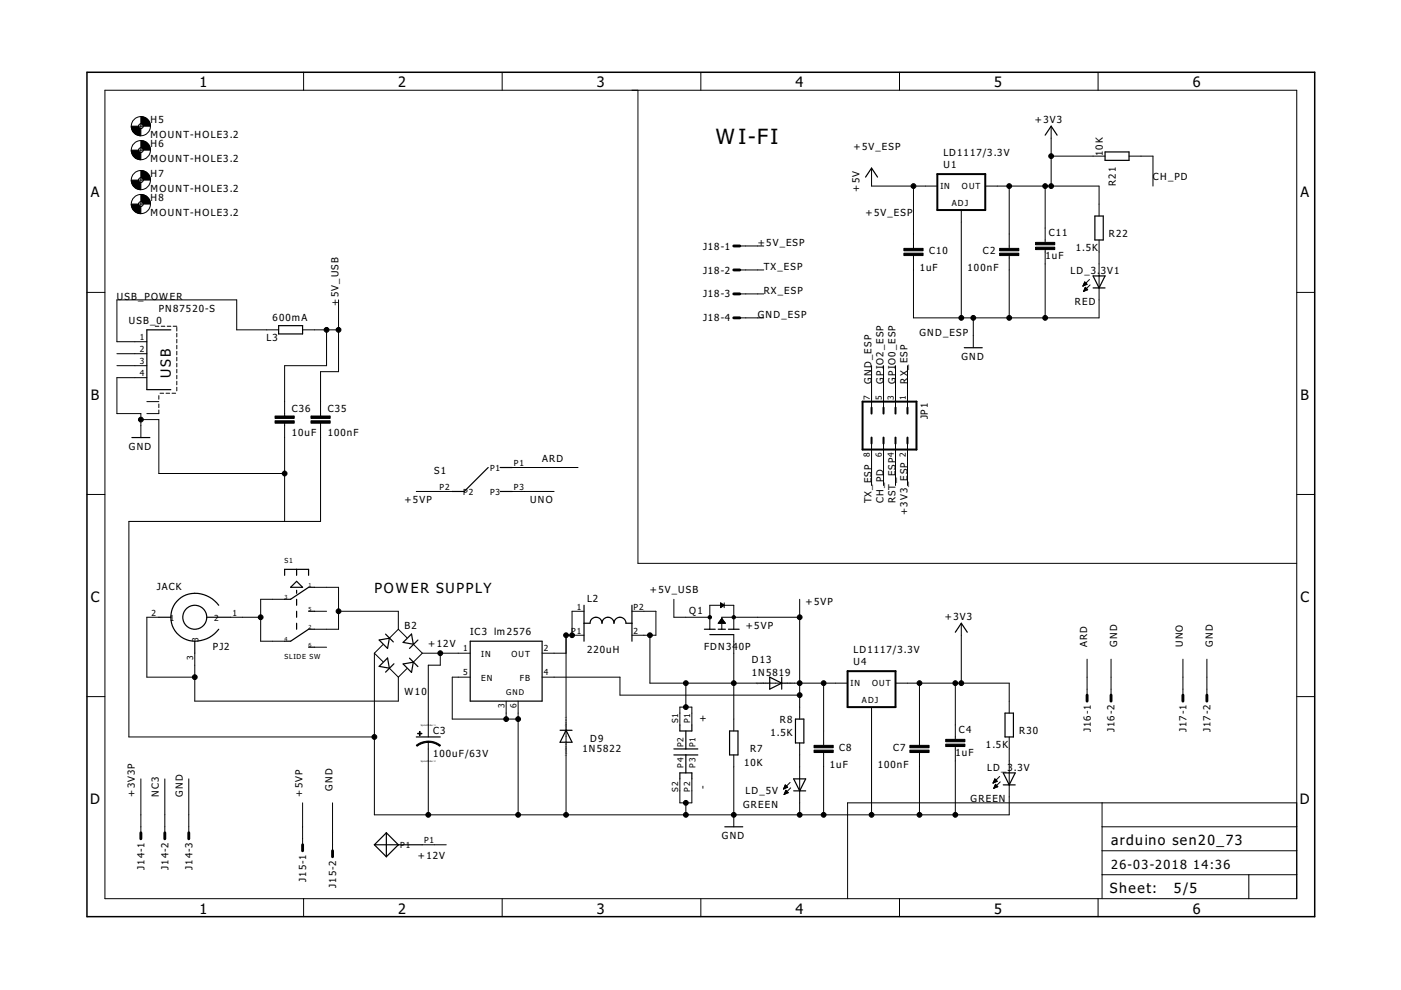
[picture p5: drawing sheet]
<svg xmlns="http://www.w3.org/2000/svg" width="297mm" height="210mm" viewBox="0 0 297 210" stroke-linecap="round" stroke-linejoin="round" font-family="sans-serif">
<g fill="none" stroke="#000" stroke-width=".21">
<path d="M22.2 19.1h252.7v171.4h-252.7zM64.4 15.3v3.8M106.5 15.3v3.8M135.3 19.1v100.3h139.6M148.6 15.3v3.8M190.7 15.3v3.8M232.8 15.3v3.8M29.4 26.8h1M29.4 31.8h1M29.4 38.2h1M29.9 26.2v1.1M29.9 31.3v1"/>
<path d="M29.9 37.7v1M184.8 35.6v3.9h13.9M193.7 39.5v13.2M208.9 39.5h24.1v6.3M214 39.5v13.2M221.6 39.5v11.9M222.9 26.8v12.7M222.9 33.1h11.4M239.4 33.1h5.1v6.4M29.4 43.3h1M29.9 42.8v1M156.8 52.2h5.1"/>
<path d="M156.8 57.2h5.1M203.8 44.5v22.9M214 54.2v13.2M221.6 52.9v14.5M229.9 60h.3M229.9 59.9h.2M231 59.3l-1.4 1.4M233 50.9v16.5h-39.3v-13.2M18.4 62h3.8M24.8 75h6.3M24.8 77.5h6.3M32.9 69.2h.8"/>
<path d="M34.2 69.2h.7M35.5 69.2h.7M36.7 69.2h.8M37.5 69.4v.8M37.5 70.7v.7M37.5 71.9v.8M37.5 73.2v.8M37.5 74.5v.7M37.5 75.8v.7M37.5 77v.8M37.5 78.3v.8M37.5 79.6v.7"/>
<path d="M59.1 69.9h-8.9v-6.3h-25.4v8.9h6.3M64.2 69.9h7.6M69.2 69.9v7.6h-8.9v10.7M71.8 63.6v15.2h-3.8v9.4M156.8 62.3h5.1M156.8 67.4h5.1M184.8 77.5v8.9M187.3 77.5v8.9M189.9 77.5v8.9M192.4 77.5v8.9M206.4 67.4v6.3M229.6 60.6h.1"/>
<path d="M229.7 60.5h.3M229.7 60.3h.6M229.8 60.2h.6M229.8 61.7h.2M229.8 60.1h.5M229.8 61.6h.5M229.9 61.4h.7M229.9 61.3h.6M230 61.2h.4M230 61.1h.3M230.1 61h.1M230.1 60.9l.5 .5-.9 .4z"/>
<path d="M230.5 60.3l-.5-.5-.4 .9M230.5 60.3l-.9 .4M231.1 60.4l-1.4 1.4M274.9 62h3.8M29.9 89h3.8v11.4h26.6M31.1 80.1h-6.3v7.6h5.1v5.1M31.1 85.2h2.6M33.7 83.9v.7M33.7 85.7v.7M33.7 86.9v.8h-2.6M33.9 83.4h.8M35.2 83.4h.8"/>
<path d="M36.5 83.4h.7M37.5 80.8v.8M37.5 82.1v.8M60.3 89.7v20.9M68 89.7v20.9h-40.7v45.7h52.1M108.6 99.1h14M184.8 94v8.9M187.3 94v8.9M189.9 94v8.9M192.4 94v8.9M18.4 104.8h3.8M88.3 104.2h7.6"/>
<path d="M108.6 104.2h8.9M274.9 104.8h3.8M33.7 130.9h-2.6v12.7h10.2M41.3 138.5v10.2h43.2v-5.1M48.9 130.9h6.4M60.3 127.1h-5v8.9h5M66.7 129.6h2.5M66.7 124.5h5.1v8.9h-5.1M66.7 137.2h2.5M71.8 129.6h12.7v3.8M79.4 138.5l1.8 1.8M79.4 138.5v34.3h134.6v-16.5"/>
<path d="M81.2 136.7l-1.8 1.8M84.5 133.4l-2 1.9M84.5 133.4l1.8 1.8M87.6 136.6l1.9 1.9M89.5 138.5l-1.9 1.9M89.5 138.5h10.2M93.3 138.5v2.5h-2.5v15.3M114.9 138.5h5.1M123.8 134.7h-3.8v38.1M123.8 129.6h-2.5v5.1M134 129.6h5.1v5.1h-5.1M137.8 134.7v10.1h41.9"/>
<path d="M142.9 127.1v3.8h7.6M150.5 133.4v-5.1h5.1v5.1M152.4 132h1.3M152.5 131.9h1.1M152.5 131.8h1M152.7 131.6h.7M152.7 131.5h.6M152.8 127.8l.7 .5-.7 .5zM152.8 128.7h.1M152.8 128.6h.3M152.8 128.5h.5M152.8 128.4h.7"/>
<path d="M152.8 128.2h.6M152.8 128.1h.4M152.8 128h.3M152.8 127.9h.1M152.8 131.4h.4M152.9 131.3h.2M153 131.1h.1M153 131.1l.8 1h-1.5zM153.5 127.8v1M155.6 134.6v20.4M169.5 127.1v25.4M169.5 130.9h-16.5v2.5"/>
<path d="M203.8 132.1v12.7M230.5 139.8v7.6M235.6 139.8v7.6M250.8 139.8v7.6M255.9 139.8v7.6M18.4 147.7h3.8M82.5 141.7l2 1.9M86.3 141.8l-1.8 1.8M90.8 157.3v15.5M99.7 143.6h-3.8v8.9h14M107.3 148.7v3.8M109.9 148.7v24.1"/>
<path d="M114.9 143.6h16.5v3.8h38.1M144.1 153.7v-3.8h2.6v3.8M145.4 144.8v5.1M169.5 157.5v15.3M174.6 144.8v13.2M174.6 159.6v13.2M184.8 149.9v22.9M189.9 144.8h24.1v6.4M194.9 144.8v13.2M194.9 159.6v13.2M202.5 144.8v12M202.5 158.3v14.5"/>
<path d="M274.9 147.7h3.8M29.9 165.1v11.5M34.9 165.1v11.5M40 165.1v11.5M64.2 170.2v8.9M70.5 170.2v10.2M89.5 179.1h5.1M144.1 165.1v5.1h2.6v-5.1M145.4 170.2v2.6M155.6 160.1v15.2M166.2 167.2h.1M166.2 167.1h.4"/>
<path d="M166.2 168.4h.1M166.3 167h.6M166.3 166.9h.6M166.3 168.3h.3M166.3 166.7h.5M166.3 168.2h.6M166.4 166.6h.3M166.4 168.1h.7M166.5 166.5h.1M166.5 167.9h.5M166.5 166.4l.5 .5-.9 .4zM166.5 167.8h.4"/>
<path d="M166.6 167.7h.2M166.6 167.6h.1M167.1 168.1l-.5-.5-.4 .8M167.1 168.1l-.9 .3M167.5 165.9l-1.4 1.4M167.6 167l-1.4 1.4M210.6 166h.1M210.6 165.9h.3M210.7 165.8h.5M210.7 165.7h.7M210.7 167.1h.2M210.8 165.5h.5"/>
<path d="M210.8 167h.4M210.8 165.4h.4M210.8 166.9h.7M210.9 166.7h.6M210.9 165.3h.2M210.9 165.1l-.4 .9M210.9 165.1l.5 .6M210.9 165.2h.1M210.9 166.6h.5M211 166.5h.3M211 166.4h.1M211.1 166.3l.5 .5-.9 .4z"/>
<path d="M211.4 165.7l-.9 .3M211.9 164.6l-1.4 1.4M212.1 165.8l-1.4 1.4M233.7 170.2v20.3M233.7 175.3h41.2M274.9 170.2h-95.2v20.3M64.4 190.5v3.9M106.5 190.5v3.9M148.6 190.5v3.9M190.7 190.5v3.9M232.8 190.5v3.9M233.7 185.5h41.2"/>
<path d="M233.7 180.4h41.2M264.8 185.5v5"/>
<circle cx="29.9" cy="38.2" r="2.03"/>
<circle cx="29.9" cy="31.8" r="2.03"/>
<circle cx="29.9" cy="26.8" r="2.03"/>
<circle cx="29.9" cy="38.2" r=".51"/>
<circle cx="29.9" cy="31.8" r=".51"/>
<circle cx="29.9" cy="26.8" r=".51"/>
<circle cx="29.9" cy="43.3" r="2.03"/>
<circle cx="29.9" cy="43.3" r=".51"/>
</g>
<path d="M18.4 15.3h260.3v179.1h-260.3z" fill="none" stroke="#000" stroke-width=".32"/>
<g fill="#000" stroke="#000" stroke-width=".21">
<path d="M27.8 26.8h1.6v.3l.5 .2v1.5a2 2 0 0 1-2.1-2z" fill-rule="evenodd"/>
<path d="M27.8 31.8h1.6v.3l.5 .2v1.6a2 2 0 0 1-2.1-2.1z" fill-rule="evenodd"/>
<path d="M27.8 38.2h1.6v.3l.5 .2v1.5a2.04 2.04 0 0 1-2.1-2z" fill-rule="evenodd"/>
<path d="M29.9 24.7a2 2 0 0 1 2 2.1h-1.5l-.1-.3-.4-.3z" fill-rule="evenodd"/>
<path d="M29.9 29.8a2 2 0 0 1 2 2h-1.5l-.1-.3-.4-.2z" fill-rule="evenodd"/>
<path d="M29.9 36.2a2 2 0 0 1 2 2h-1.5l-.2-.4-.3-.1z" fill-rule="evenodd"/>
<path d="M27.8 43.3h1.6v.3l.5 .2v1.5a2.04 2.04 0 0 1-2.1-2z" fill-rule="evenodd"/>
<path d="M29.9 41.2a2 2 0 0 1 2 2.1h-1.5l-.2-.5h-.3z" fill-rule="evenodd"/>
<path d="M88.3 158l1.2-.6 1.3-.3v.3l-1.5 .3-.9 .5z" fill-rule="evenodd"/>
<path d="M90.8 157.1l1.4 .3 1.2 .6-.2 .2-1.4-.7-1-.1z" fill-rule="evenodd"/>
<circle cx="193.7" cy="39.5" r=".51"/>
<circle cx="214" cy="39.5" r=".51"/>
<circle cx="221.6" cy="39.5" r=".51"/>
<circle cx="222.9" cy="39.5" r=".51"/>
<circle cx="222.9" cy="33.1" r=".51"/>
<circle cx="69.2" cy="69.9" r=".51"/>
<circle cx="71.8" cy="69.9" r=".51"/>
<circle cx="203.8" cy="67.4" r=".51"/>
<circle cx="206.4" cy="67.4" r=".51"/>
<circle cx="214" cy="67.4" r=".51"/>
<circle cx="221.6" cy="67.4" r=".51"/>
<circle cx="29.9" cy="89" r=".51"/>
<circle cx="60.3" cy="100.4" r=".51"/>
<circle cx="55.3" cy="130.9" r=".51"/>
<circle cx="71.8" cy="129.6" r=".51"/>
<circle cx="93.3" cy="138.5" r=".51"/>
<circle cx="120" cy="134.7" r=".51"/>
<circle cx="121.3" cy="134.7" r=".51"/>
<circle cx="137.8" cy="134.7" r=".51"/>
<circle cx="150.5" cy="130.9" r=".36"/>
<circle cx="155.6" cy="130.9" r=".36"/>
<circle cx="169.5" cy="130.9" r=".51"/>
<circle cx="41.3" cy="143.6" r=".51"/>
<circle cx="79.4" cy="156.3" r=".51"/>
<circle cx="107.3" cy="152.5" r=".51"/>
<circle cx="109.9" cy="152.5" r=".51"/>
<circle cx="145.4" cy="144.8" r=".51"/>
<circle cx="145.4" cy="149.9" r=".51"/>
<circle cx="155.6" cy="144.8" r=".51"/>
<circle cx="169.5" cy="147.4" r=".51"/>
<circle cx="169.5" cy="144.8" r=".51"/>
<circle cx="174.6" cy="144.8" r=".51"/>
<circle cx="194.9" cy="144.8" r=".51"/>
<circle cx="202.5" cy="144.8" r=".51"/>
<circle cx="203.8" cy="144.8" r=".51"/>
<circle cx="90.8" cy="172.8" r=".51"/>
<circle cx="109.9" cy="172.8" r=".51"/>
<circle cx="120" cy="172.8" r=".51"/>
<circle cx="145.4" cy="170.2" r=".51"/>
<circle cx="145.4" cy="172.8" r=".51"/>
<circle cx="155.6" cy="172.8" r=".51"/>
<circle cx="169.5" cy="172.8" r=".51"/>
<circle cx="174.6" cy="172.8" r=".51"/>
<circle cx="184.8" cy="172.8" r=".51"/>
<circle cx="194.9" cy="172.8" r=".51"/>
<circle cx="202.5" cy="172.8" r=".51"/>
</g>
<g fill="none" stroke="#000" stroke-width=".25">
<path d="M183.5 37.5l1.3-1.9 1.3 1.9M221.6 28.7l1.3-1.9 1.2 1.9M234.3 32.2h5.1v1.8h-5.1zM231.8 58.5h2.5l-1.3 2.5zM232.1 45.8h1.8v5.1h-1.8zM36.2 69.9h-5.1v12.7h5.1M59.1 69h5.1v1.8h-5.1zM204.4 73.7h3.9M231.8 61h2.5M28 92.8h3.8M103.5 99.1l-5.1 5.1h-2.5M106 99.1h2.6"/>
<path d="M106 104.2h2.6M33.7 130.9h2.5M36.2 130.9a5.1 5.1 0 0 0 5.1 5.1M41.3 136v2.5M43.8 130.9h5.1M46.4 128.3a5.7 5.7 0 0 0-9.6 .2l-.4 1.1-.2 1.3M46.4 133.4a6.3 6.3 0 0 1-5.1 2.6M60.3 122v-1.3h5.1v1.3M62.9 123.3l1.3 1.2h-2.6zM62.9 120.7v1.3M62.9 125.2v.6M62.9 127.1v1.2"/>
<path d="M62.9 129.6v1.3M62.9 132.1v1.3M65.4 129.6h1.3M65.4 137.2h1.3M66.7 133.4h-1.3l-3.8 2.6h-1.3M66.7 124.5h-1.3l-3.8 2.6h-1.3M80.4 135.7l2.1-.4-.3 2.2zM81.7 134.5l1.7 1.6M82.2 139.5l.3 2.2-2.1-.4zM86.8 139.6l1.8 1.7M87.2 134.4l.4 2.2-2.1-.4zM88.6 135.7l-1.8 1.8"/>
<path d="M99.7 136h15.2v12.7h-15.2zM123.8 132.1h1.3a1.27 1.27 0 0 1 1.3-1.2 1.27 1.27 0 0 1 1.2 1.2 1.27 1.27 0 0 1 1.3-1.2 1.27 1.27 0 0 1 1.3 1.2 1.27 1.27 0 0 1 1.2-1.2 1.27 1.27 0 0 1 1.3 1.2h1.3M123.8 128.3v7.7M134 128.3v7.7M149.4 133.4h2.2M150.5 134.6h5.1M152.3 133.4h1.5M154.4 133.4h2.3M202.5 134l1.3-1.9 1.3 1.9M83.5 140.7l-1.8 1.8M85.5 140.8l2.1-.4-.4 2.2zM88.3 156.3h5"/>
<path d="M118.7 154.8h2.6M120 154.8l1.3 2.6h-2.6zM142.9 158.8h5.1M144.1 153.7v1.3h2.6v-1.3M145.4 155v3.8M154.7 155h1.8v5.1h-1.8zM163.2 143.6l2.5 1.2-2.5 1.3zM165.7 143.6v2.5M168.7 152.5h1.7v5h-1.7zM213.1 151.2h1.8v5.1h-1.8zM79.4 179.1l2.5 2.6M79.4 179.1h10.1"/>
<path d="M81.9 176.6l2.6 2.5-2.6 2.6M81.9 176.6l-2.5 2.5M81.9 176.6v5.1M142.9 160.1h5.1M144.1 165.1v-1.2h2.6v1.2M145.4 160.1v3.8M153.7 175.3h3.8M168.3 165.1h2.5l-1.3 2.6zM168.3 167.7h2.5M212.7 163.9h2.5l-1.2 2.5zM212.7 166.4h2.5"/>
<circle cx="41.3" cy="130.9" r="2.54"/>
</g>
<path d="M198.7 36.9h10.2v7.6h-10.2zM182.9 85.2h11.4v10.1h-11.4zM184.8 86.4v1.3M184.8 92.8v1.2M187.3 86.4v1.3M187.3 92.8v1.2M189.9 86.4v1.3M189.9 92.8v1.2M192.4 86.4v1.3M192.4 92.8v1.2M179.7 142.3h10.2v7.6h-10.2z" fill="none" stroke="#000" stroke-width=".42"/>
<g fill="#000" stroke="#000" stroke-width=".21">
<path d="M191.6 52.7h4.1v.5h-4.1zM191.6 53.7h4.1v.5h-4.1zM211.9 52.7h4.1v.5h-4.1zM211.9 53.7h4.1v.5h-4.1zM219.6 51.4h4v.5h-4zM219.6 52.4h4v.5h-4zM58.3 89.2h4.1v.5h-4.1zM58.3 88.2h4.1v.5h-4.1zM65.9 89.2h4.1v.5h-4.1zM65.9 88.2h4.1v.5h-4.1zM88.6 155.5h.9v.1h-.9zM88.9 155.1h.2v.9h-.2z"/>
<path d="M172.6 158h4.1v.5h-4.1zM172.6 159h4.1v.6h-4.1zM192.9 158h4.1v.5h-4.1zM192.9 159h4.1v.6h-4.1zM200.5 156.8h4.1v.5h-4.1zM200.5 157.8h4.1v.5h-4.1z"/>
</g>
<g fill="none" stroke="#000" stroke-width=".61">
<path d="M155.6 52.2h1.2M155.6 57.2h1.2M155.6 62.3h1.2M155.6 67.4h1.2M230.5 147.4v1.3M235.6 147.4v1.3M250.8 147.4v1.3M255.9 147.4v1.3M29.9 176.6v1.2M34.9 176.6v1.2M40 176.6v1.2M64.2 179.1v1.3"/>
<path d="M70.5 180.4v1.3"/>
</g>
<text font-size="5.4" x="151.8" y="30.6">WI-FI</text>
<g font-size="3.7">
<text x="42.3" y="18.5">1</text>
<text x="84.4" y="18.5">2</text>
<text x="126.5" y="18.5">3</text>
<text x="168.7" y="18.5">4</text>
<text x="210.8" y="18.5">5</text>
<text x="252.9" y="18.5">6</text>
<text x="19.2" y="41.9">A</text>
<text x="275.7" y="41.9">A</text>
<text x="19.3" y="84.7">B</text>
<text x="275.8" y="84.7">B</text>
<text x="19.2" y="127.6">C</text>
<text x="275.7" y="127.6">C</text>
<text x="19.1" y="170.4">D</text>
<text x="275.6" y="170.4">D</text>
<text x="42.3" y="193.7">1</text>
<text x="84.4" y="193.7">2</text>
<text x="126.5" y="193.7">3</text>
<text x="168.7" y="193.7">4</text>
<text x="210.8" y="193.7">5</text>
<text x="252.9" y="193.7">6</text>
</g>
<g font-size="3.6">
<text x="36.2" y="80.1" transform="rotate(-90 36.2 80.1)">USB</text>
<text x="79.4" y="125.8">POWER SUPPLY</text>
<text x="235.6" y="179.1">arduino sen20_73</text>
<text x="235.3" y="189.4">Sheet:</text>
<text x="248.9" y="189.3">5/5</text>
</g>
<g font-size="3.2">
<text x="235.6" y="184.2">26-03-2018</text>
<text x="253" y="184.2">14:36</text>
</g>
<g font-size="2.5">
<text x="31.9" y="29.2">MOUNT-HOLE3.2</text>
<text x="31.9" y="26.2">H5</text>
<text x="219.4" y="26">+3V3</text>
<text x="31.9" y="34.3">MOUNT-HOLE3.2</text>
<text x="31.9" y="31.2">H6</text>
<text x="181" y="31.8">+5V_ESP</text>
<text x="200" y="33.1">LD1117/3.3V</text>
<text x="200" y="35.6">U1</text>
<text x="233.8" y="33.1" transform="rotate(-90 233.8 33.1)">10K</text>
<text x="31.9" y="40.6">MOUNT-HOLE3.2</text>
<text x="31.9" y="37.6">H7</text>
<text x="182.2" y="40.7" transform="rotate(-90 182.2 40.7)">+5V</text>
<text x="236.6" y="39.5" transform="rotate(-90 236.6 39.5)">R21</text>
<text x="244.5" y="38.2">CH_PD</text>
<text x="31.9" y="45.7">MOUNT-HOLE3.2</text>
<text x="31.9" y="42.7">H8</text>
<text x="183.5" y="45.8">+5V_ESP</text>
<text x="149.1" y="52.9">J18-1</text>
<text x="160.7" y="52.1">+5V_ESP</text>
<text x="197" y="53.9">C10</text>
<text x="208.4" y="53.9">C2</text>
<text x="222.4" y="50.1">C11</text>
<text x="228.1" y="53.2">1.5K</text>
<text x="235.1" y="50.3">R22</text>
<text x="149.1" y="58">J18-2</text>
<text x="161.9" y="57.2">TX_ESP</text>
<text x="195" y="57.4">1uF</text>
<text x="205.1" y="57.4">100nF</text>
<text x="221.7" y="54.9">1uF</text>
<text x="227" y="58">LD_3.</text>
<text x="233.4" y="58">3V1</text>
<text x="24.8" y="63.6">USB_POWER</text>
<text x="71.8" y="64.8" transform="rotate(-90 71.8 64.8)">+5V_USB</text>
<text x="149.1" y="63.1">J18-3</text>
<text x="161.9" y="62.3">RX_ESP</text>
<text x="227.9" y="64.7">RED</text>
<text x="27.3" y="68.7">USB_0</text>
<text x="33.7" y="66.1">PN87520-S</text>
<text x="57.8" y="68.1">600mA</text>
<text x="149.1" y="68.1">J18-4</text>
<text x="160.7" y="67.4">GND_ESP</text>
<text x="194.9" y="71.2">GND_ESP</text>
<text x="56.5" y="72.2">L3</text>
<text x="203.8" y="76.3">GND</text>
<text x="184.8" y="81.4" transform="rotate(-90 184.8 81.4)">GND_ESP</text>
<text x="187.3" y="81.4" transform="rotate(-90 187.3 81.4)">GPIO2_ESP</text>
<text x="189.9" y="81.4" transform="rotate(-90 189.9 81.4)">GPIO0_ESP</text>
<text x="192.4" y="81.4" transform="rotate(-90 192.4 81.4)">RX_ESP</text>
<text x="61.9" y="87.3">C36</text>
<text x="69.5" y="87.3">C35</text>
<text x="196.7" y="88.9" transform="rotate(-90 196.7 88.9)">JP1</text>
<text x="27.3" y="95.3">GND</text>
<text x="61.9" y="92.4">10uF</text>
<text x="69.5" y="92.4">100nF</text>
<text x="92.1" y="100.4">S1</text>
<text x="114.9" y="97.9">ARD</text>
<text x="85.7" y="106.7">+5VP</text>
<text x="112.4" y="106.7">UNO</text>
<text x="184.8" y="106.7" transform="rotate(-90 184.8 106.7)">TX_ESP</text>
<text x="187.3" y="106.7" transform="rotate(-90 187.3 106.7)">CH_PD</text>
<text x="189.9" y="106.7" transform="rotate(-90 189.9 106.7)">RST_ESP</text>
<text x="192.4" y="109.3" transform="rotate(-90 192.4 109.3)">+3V3_ESP</text>
<text x="33.2" y="125">JACK</text>
<text x="137.8" y="125.8">+5V_USB</text>
<text x="124.5" y="127.7">L2</text>
<text x="146.1" y="130.1">Q1</text>
<text x="170.8" y="128.3">+5VP</text>
<text x="200.4" y="131.4">+3V3</text>
<text x="45.1" y="137.7">PJ2</text>
<text x="85.7" y="133.4">B2</text>
<text x="90.8" y="137.2">+12V</text>
<text x="99.7" y="134.7">IC3 lm2576</text>
<text x="149.3" y="137.7">FDN340P</text>
<text x="158.1" y="133.4">+5VP</text>
<text x="230.5" y="137.2" transform="rotate(-90 230.5 137.2)">ARD</text>
<text x="236.8" y="137.2" transform="rotate(-90 236.8 137.2)">GND</text>
<text x="250.8" y="137.2" transform="rotate(-90 250.8 137.2)">UNO</text>
<text x="257.2" y="137.2" transform="rotate(-90 257.2 137.2)">GND</text>
<text x="124.5" y="138.5">220uH</text>
<text x="159.4" y="143.3">1N5819</text>
<text x="159.4" y="140.5">D13</text>
<text x="181" y="138.5">LD1117/3.3V</text>
<text x="181" y="141">U4</text>
<text x="85.7" y="147.4">W10</text>
<text x="91.8" y="155.6">C3</text>
<text x="149.7" y="153" transform="rotate(-90 149.7 153)">+</text>
<text x="165.4" y="153.2">R8</text>
<text x="203.3" y="155.4">C4</text>
<text x="216.1" y="155.7">R30</text>
<text x="231.3" y="155.2" transform="rotate(-90 231.3 155.2)">J16-1</text>
<text x="236.3" y="155.2" transform="rotate(-90 236.3 155.2)">J16-2</text>
<text x="251.6" y="155.2" transform="rotate(-90 251.6 155.2)">J17-1</text>
<text x="256.6" y="155.2" transform="rotate(-90 256.6 155.2)">J17-2</text>
<text x="91.8" y="160.5">100uF/63V</text>
<text x="123.5" y="159.5">1N5822</text>
<text x="125.1" y="157.2">D9</text>
<text x="159" y="159.5">R7</text>
<text x="163.3" y="156">1.5K</text>
<text x="177.9" y="159.3">C8</text>
<text x="189.4" y="159.3">C7</text>
<text x="202.6" y="160.3">1uF</text>
<text x="209" y="158.5">1.5K</text>
<text x="70.5" y="167.7" transform="rotate(-90 70.5 167.7)">GND</text>
<text x="149.7" y="167.3" transform="rotate(-90 149.7 167.3)">-</text>
<text x="157.8" y="162.4">10K</text>
<text x="175.9" y="162.8">1uF</text>
<text x="186.1" y="162.8">100nF</text>
<text x="209.3" y="163.4">LD_3</text>
<text x="215" y="163.4">.3V</text>
<text x="28.6" y="169" transform="rotate(-90 28.6 169)">+3V3P</text>
<text x="33.7" y="169" transform="rotate(-90 33.7 169)">NC3</text>
<text x="38.8" y="169" transform="rotate(-90 38.8 169)">GND</text>
<text x="64.1" y="169" transform="rotate(-90 64.1 169)">+5VP</text>
<text x="157.5" y="171.4">GREEN</text>
<text x="158.1" y="168.5">LD_5V</text>
<text x="205.8" y="170.1">GREEN</text>
<text x="153" y="177.8">GND</text>
<text x="30.6" y="184.4" transform="rotate(-90 30.6 184.4)">J14-1</text>
<text x="35.7" y="184.4" transform="rotate(-90 35.7 184.4)">J14-2</text>
<text x="40.8" y="184.4" transform="rotate(-90 40.8 184.4)">J14-3</text>
<text x="88.6" y="182.2">+12V</text>
<text x="64.9" y="186.9" transform="rotate(-90 64.9 186.9)">J15-1</text>
<text x="71.3" y="188.2" transform="rotate(-90 71.3 188.2)">J15-2</text>
</g>
<g font-size="2.1">
<text x="199.4" y="40.1">IN</text>
<text x="204" y="40.1">OUT</text>
<text x="201.8" y="43.8">ADJ</text>
<text x="29.6" y="72.1">1</text>
<text x="29.6" y="74.6">2</text>
<text x="29.6" y="77.2">3</text>
<text x="29.6" y="79.7">4</text>
<text x="184.4" y="84.8" transform="rotate(-90 184.4 84.8)">7</text>
<text x="187" y="84.8" transform="rotate(-90 187 84.8)">5</text>
<text x="189.5" y="84.8" transform="rotate(-90 189.5 84.8)">3</text>
<text x="192" y="84.8" transform="rotate(-90 192 84.8)">1</text>
<text x="103.9" y="99.9">P1</text>
<text x="108.9" y="98.8">P1</text>
<text x="184.4" y="96.8" transform="rotate(-90 184.4 96.8)">8</text>
<text x="187" y="96.8" transform="rotate(-90 187 96.8)">6</text>
<text x="189.5" y="96.8" transform="rotate(-90 189.5 96.8)">4</text>
<text x="192" y="96.8" transform="rotate(-90 192 96.8)">2</text>
<text x="93.2" y="103.8">P2</text>
<text x="98.2" y="105">P2</text>
<text x="103.9" y="105">P3</text>
<text x="108.9" y="103.8">P3</text>
<text x="32.2" y="130.5">2</text>
<text x="36" y="131.6">1</text>
<text x="45.4" y="131.6">2</text>
<text x="49.3" y="130.5">1</text>
<text x="122.3" y="129.2">1</text>
<text x="134.3" y="129.2">P2</text>
<text x="42.1" y="136.2" transform="rotate(-90 42.1 136.2)">3</text>
<text x="121.1" y="134.3">P1</text>
<text x="134.3" y="134.3">2</text>
<text x="40.9" y="140" transform="rotate(-90 40.9 140)">3</text>
<text x="98.2" y="138.1">1</text>
<text x="98.2" y="143.2">5</text>
<text x="102" y="139.2">IN</text>
<text x="108.5" y="139.2">OUT</text>
<text x="115.3" y="138.1">2</text>
<text x="115.3" y="143.2">4</text>
<text x="102" y="144.3">EN</text>
<text x="110.2" y="144.3">FB</text>
<text x="180.3" y="145.5">IN</text>
<text x="182.7" y="149.2">ADJ</text>
<text x="184.9" y="145.5">OUT</text>
<text x="107" y="150.2" transform="rotate(-90 107 150.2)">3</text>
<text x="109.5" y="150.2" transform="rotate(-90 109.5 150.2)">6</text>
<text x="143.8" y="153.4" transform="rotate(-90 143.8 153.4)">S1</text>
<text x="146.3" y="153.4" transform="rotate(-90 146.3 153.4)">P1</text>
<text x="144.9" y="158.4" transform="rotate(-90 144.9 158.4)">P2</text>
<text x="147.4" y="158.4" transform="rotate(-90 147.4 158.4)">P1</text>
<text x="143.8" y="167.9" transform="rotate(-90 143.8 167.9)">S2</text>
<text x="144.9" y="162.8" transform="rotate(-90 144.9 162.8)">P4</text>
<text x="146.3" y="167.9" transform="rotate(-90 146.3 167.9)">P2</text>
<text x="147.4" y="162.8" transform="rotate(-90 147.4 162.8)">P3</text>
<text x="84.9" y="179.9">P1</text>
<text x="89.9" y="178.8">P1</text>
</g>
<text font-size="2" x="107.3" y="147.4">GND</text>
<g font-size="1.8">
<text x="60.3" y="119.4">S1</text>
<text x="60.3" y="139.8">SLIDE SW</text>
</g>
<g font-size="1.4">
<text x="65.4" y="124.5">1</text>
<text x="60.3" y="127.1">3</text>
<text x="65.4" y="129.6">5</text>
<text x="60.3" y="135.9">4</text>
<text x="65.4" y="133.4">2</text>
<text x="65.4" y="137.2">6</text>
</g>
<g font-size=".6">
<text x="160.3" y="145">SpiceOrder</text>
<text x="163.2" y="145">1</text>
<text x="165.4" y="145">SpiceOrder 2</text>
<text x="89.2" y="153.9">SpiceO</text>
<text x="90.9" y="153.9">rder 1</text>
<text x="120.2" y="155.2" transform="rotate(-90 120.2 155.2)">SpiceOrder 2</text>
<text x="89.2" y="161.5">SpiceO</text>
<text x="90.9" y="161.5">rder 2</text>
<text x="120.2" y="160.3" transform="rotate(-90 120.2 160.3)">SpiceOrder</text>
<text x="120.2" y="157.3" transform="rotate(-90 120.2 157.3)">1</text>
</g>
</svg>
